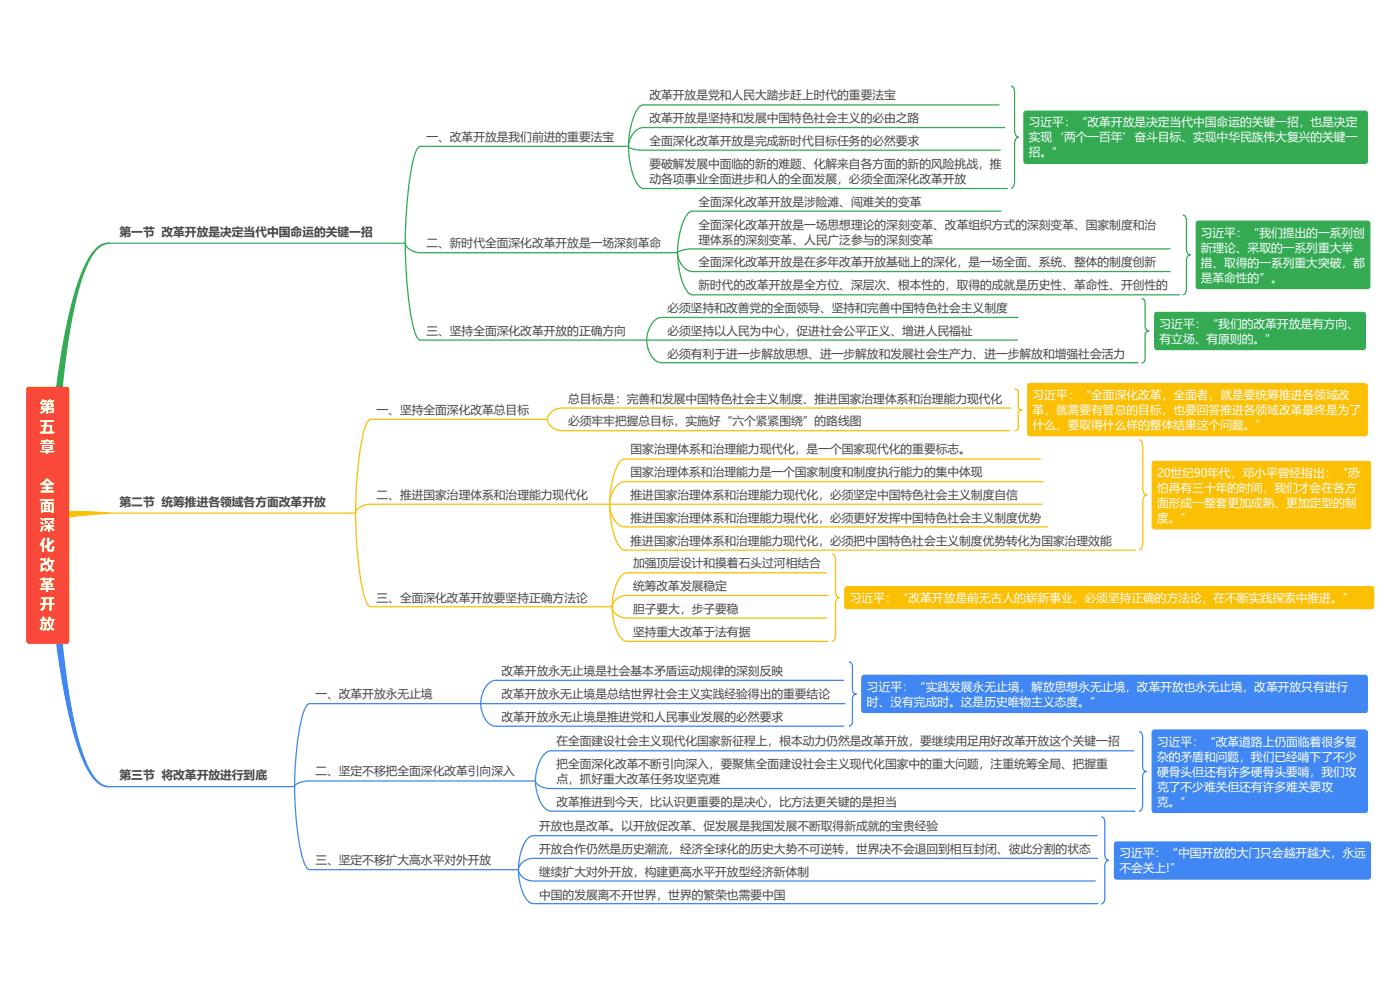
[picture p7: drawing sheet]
<svg xmlns="http://www.w3.org/2000/svg" width="420mm" height="297mm" viewBox="0 0 420 297" stroke-linecap="round" stroke-linejoin="round" font-family="sans-serif">
<path d="M303.4 25.8a1.84 1.84 0 0 1 1.1 2v11.9a1.58 1.58 0 0 0 1.1 1.5 1.73 1.73 0 0 0-1.1 1.6l-.1 12.3a1.4 1.4 0 0 1-1 1.4M355 64.6a1.31 1.31 0 0 1 1.1 1.5v9.2a1.31 1.31 0 0 0 1.1 1.2 1.41 1.41 0 0 0-1.1 1.3v9.2a1.3 1.3 0 0 1-1.1 1.4M342.6 89.6a1.11 1.11 0 0 1 1.1 1.2v7.5a1.19 1.19 0 0 0 1.1 1 1.26 1.26 0 0 0-1.1 1v7.5a1.12 1.12 0 0 1-1.1 1.1" fill="none" stroke="#34ab52" stroke-width=".38"/>
<path d="M304.5 116.7l.9 .3 .2 .4v4.9a1.09 1.09 0 0 0 1.1 .7l-.5 .1-.6 .5v4.9a.95 .95 0 0 1-1.1 .7M341.9 132a2.02 2.02 0 0 1 1.1 2.1v12.8a1.69 1.69 0 0 0 1.1 1.6 1.85 1.85 0 0 0-1.1 1.8l-.1 13.2a1.5 1.5 0 0 1-1.1 1.5M249.7 166.2a1.42 1.42 0 0 1 1.1 1.7v10.1a1.39 1.39 0 0 0 1.1 1.3 1.51 1.51 0 0 0-1.1 1.4l-.1 10.2a1.4 1.4 0 0 1-1.1 1.5" fill="none" stroke="#fbbf04" stroke-width=".38"/>
<path d="M254.7 198.6a1.11 1.11 0 0 1 1.1 1.2l.1 7.5a1.19 1.19 0 0 0 1.1 .9 1.26 1.26 0 0 0-1.2 1.1v7.5a1.12 1.12 0 0 1-1.1 1.1M341.8 219.6a1.31 1.31 0 0 1 1.1 1.5v9.2a1.31 1.31 0 0 0 1.2 1.2 1.41 1.41 0 0 0-1.2 1.3v9.2a1.3 1.3 0 0 1-1.1 1.4M330.5 245.1a1.42 1.42 0 0 1 1.1 1.6v10.2a1.39 1.39 0 0 0 1.1 1.2 1.51 1.51 0 0 0-1.1 1.4v10.2a1.4 1.4 0 0 1-1.1 1.5" fill="none" stroke="#4087f3" stroke-width=".38"/>
<path d="M28.7 74.7l1.9-1.4 1-.3h1.1a8.4 8.4 0 0 0-6.1 5.5l-2.4 6.1-2.1 8.2-1.9 10.7-1.5 12.5a.94 .94 0 0 1-1 1.2 .94 .94 0 0 1-.7-1.4l2.4-15.1 2.8-11.9 1.5-4.8 1.6-4 1.8-3.2z" fill-rule="evenodd" fill="#34ab52"/>
<path d="M28.7 74.7l1.9-1.4 1-.3h1.1a8.4 8.4 0 0 0-6.1 5.5l-2.4 6.1-2.1 8.2-1.9 10.7-1.5 12.5a.94 .94 0 0 1-1 1.2 .94 .94 0 0 1-.7-1.4l2.4-15.1 2.8-11.9 1.5-4.8 1.6-4 1.8-3.2z" fill="none" stroke="#34ab52" stroke-width=".3"/>
<path d="M126.2 43.9a3.2 3.2 0 0 0-1.8 2.6 111.2 111.2 0 0 0-2.8 26.5h-2.1M126.2 75.8a4.3 4.3 0 0 1-4.6-2.8 115.6 115.6 0 0 0 2.8 26.5 3.2 3.2 0 0 0 1.8 2.5" fill="none" stroke="#34ab52" stroke-width=".38"/>
<path d="M19.7 153.8l.7-.3h3l9.3 .4-11.8 1.2a.92 .92 0 0 1-1.2-.2 .92 .92 0 0 1 0-1.1z" fill-rule="evenodd" fill="#fbbf04"/>
<path d="M19.7 153.8l.7-.3h3l9.3 .4-11.8 1.2a.92 .92 0 0 1-1.2-.2 .92 .92 0 0 1 0-1.1z" fill="none" stroke="#fbbf04" stroke-width=".3"/>
<path d="M111.2 125.8a3.1 3.1 0 0 0-1.7 2.5 103.3 103.3 0 0 0-2.8 25.6h-2.1M111.2 151.3a4.2 4.2 0 0 0-4.5 2.6 108.3 108.3 0 0 0 2.8 25.7 3.1 3.1 0 0 0 1.7 2.5" fill="none" stroke="#fbbf04" stroke-width=".38"/>
<path d="M17.1 192.3a.91 .91 0 0 1 1.2-.2 .91 .91 0 0 1 .4 1.1l1.5 12.5 1.9 10.3 2.1 8.3 2.4 6.1a9.5 9.5 0 0 0 5.2 5.4l.9 .2a6.6 6.6 0 0 1-5.7-3.9l-1.6-3-1.4-3.3-2.8-9.2-2.7-13.4-1.5-10.1z" fill-rule="evenodd" fill="#4087f3"/>
<path d="M17.1 192.3a.91 .91 0 0 1 1.2-.2 .91 .91 0 0 1 .4 1.1l1.5 12.5 1.9 10.3 2.1 8.3 2.4 6.1a9.5 9.5 0 0 0 5.2 5.4l.9 .2a6.6 6.6 0 0 1-5.7-3.9l-1.6-3-1.4-3.3-2.8-9.2-2.7-13.4-1.5-10.1z" fill="none" stroke="#4087f3" stroke-width=".3"/>
<path d="M92.9 211.1a3.1 3.1 0 0 0-1.8 2.5 85.9 85.9 0 0 0-2.7 22.4h-2.1M148.8 204.1a4.9 4.9 0 0 0-4.1 4.3l-.4 2.7h-2.1M148.8 211.1h-4.4a7.1 7.1 0 0 0 3.6 6.7l.8 .1M92.9 234.3a4.6 4.6 0 0 0-4.5 1.7 85.9 85.9 0 0 0 2.7 22.4 3.1 3.1 0 0 0 1.8 2.5M165.4 225.3a4.8 4.8 0 0 0-3.6 3.6l-.7 2.1-.4 3.3h-2.1M165.4 236.6a4.4 4.4 0 0 1-4.7-2.3 12.3 12.3 0 0 0 3.3 8.6l1.4 .5M160.1 257.5a4.3 4.3 0 0 0-4.5 3.4M160.1 250.7a5 5 0 0 0-3.5 4.1l-.6 2.5-.4 3.6h-2.1M155.6 260.9a4.3 4.3 0 0 0 4.5 3.4M155.6 260.9a16.4 16.4 0 0 0 2.5 9l1.3 1.1 .7 .1" fill="none" stroke="#4087f3" stroke-width=".38"/>
<path d="M193.1 31.5a3.2 3.2 0 0 0-2.3 2.1 25.8 25.8 0 0 0-2.2 10.3h-2.1M193.1 38.3a5.6 5.6 0 0 0-4.5 5.6M188.6 43.9a4.1 4.1 0 0 0 3.5 1.1l1 .1M188.6 43.9a24.4 24.4 0 0 0 2.7 11.4l1.2 1.1 .6 .2M203.3 75.8a6.2 6.2 0 0 0 3.7 5.6l.9 .1M203.3 75.8a24.4 24.4 0 0 0 2.7 11.4l1.2 1.1 .7 .2M207.9 63.4a3.2 3.2 0 0 0-2.4 2.1 25.8 25.8 0 0 0-2.2 10.3h-2M207.9 74.7l-2.9 .3-1.2 .4-.5 .4M198.6 95.2a5.6 5.6 0 0 0-4.3 5.1l-.2 1.7h-2.1M198.6 102h-4.4a6.9 6.9 0 0 0 3.6 6.7l.8 .1" fill="none" stroke="#34ab52" stroke-width=".38"/>
<path d="M164.3 125.8a4.3 4.3 0 0 0 4.5 3.4M168.8 122.4a4.3 4.3 0 0 0-4.5 3.4h-2.1M187.5 137.7a2.97 2.97 0 0 0-2.2 2 28.6 28.6 0 0 0-2.3 11.6h-2.1M183 151.3h4.5M183 151.3a7.5 7.5 0 0 0 3.7 6.7l.8 .1M183 151.3a27.3 27.3 0 0 0 2.8 12.6l1.1 1 .6 .2M187.5 144.5a5.1 5.1 0 0 0-4.1 4.2l-.4 2.6M188.2 171.9a5 5 0 0 0-3.5 4.1l-.6 2.5-.4 3.6h-2.1M188.2 178.7a4.3 4.3 0 0 0-4.5 3.4M183.7 182.1a4.1 4.1 0 0 0 4.5 3.4M183.7 182.1a17.1 17.1 0 0 0 2.5 9.1l1.3 1.1 .7 .1" fill="none" stroke="#fbbf04" stroke-width=".38"/>
<path d="M8.2 116.4l.6-.2h11.1a.69 .69 0 0 1 .8 .8v75.2l-.3 .6-.5 .2h-11.1a.69 .69 0 0 1-.8-.8v-75.2z" fill-rule="evenodd" fill="#fa493a"/>
<path d="M8.2 116.4l.6-.2h11.1a.69 .69 0 0 1 .8 .8v75.2l-.3 .6-.5 .2h-11.1a.69 .69 0 0 1-.8-.8v-75.2z" fill="none" stroke="#fa493a" stroke-width=".38"/>
<path d="M193.1 31.5h106.8M193.1 38.3h108.5M126.2 43.9h60.3M193.1 45.1h107.2M193.1 56.6h109.3M32.6 73h86.9M126.2 75.8h75.1M126.2 102h65.8" fill="none" stroke="#34ab52" stroke-width=".38"/>
<path d="M111.2 125.8h51M32.6 153.9h72M111.2 151.3h69.7M111.2 182.1h70.4" fill="none" stroke="#fbbf04" stroke-width=".38"/>
<path d="M92.9 211.1h49.3M32.6 236h53.7M92.9 234.3h65.7M92.9 260.9h60.6" fill="none" stroke="#4087f3" stroke-width=".38"/>
<path d="M307.5 33.5l.6-.1h101.5a.62 .62 0 0 1 .7 .7v14.2a.62 .62 0 0 1-.7 .7h-101.5a.69 .69 0 0 1-.8-.7v-14.2z" fill-rule="evenodd" fill="#34ab52"/>
<path d="M307.5 33.5l.6-.1h101.5a.62 .62 0 0 1 .7 .7v14.2a.62 .62 0 0 1-.7 .7h-101.5a.69 .69 0 0 1-.8-.7v-14.2zM207.9 63.4h92.6M207.9 74.7h143.4M207.9 81.5h143.4M207.9 88.5h146.2" fill="none" stroke="#34ab52" stroke-width=".38"/>
<path d="M359.2 66.5l.6-.1h50.5a.69 .69 0 0 1 .8 .7v18.7a.69 .69 0 0 1-.8 .8h-50.5a.62 .62 0 0 1-.8-.8v-18.7z" fill-rule="evenodd" fill="#34ab52"/>
<path d="M359.2 66.5l.6-.1h50.5a.69 .69 0 0 1 .8 .7v18.7a.69 .69 0 0 1-.8 .8h-50.5a.62 .62 0 0 1-.8-.8v-18.7zM198.6 95.2h107M198.6 102h106.8M198.6 108.8h143.1" fill="none" stroke="#34ab52" stroke-width=".38"/>
<path d="M346.7 93.9l.6-.2h61.7a.62 .62 0 0 1 .8 .8v9.6a.69 .69 0 0 1-.8 .8h-61.7a.69 .69 0 0 1-.7-.8v-9.6z" fill-rule="evenodd" fill="#34ab52"/>
<path d="M346.7 93.9l.6-.2h61.7a.62 .62 0 0 1 .8 .8v9.6a.69 .69 0 0 1-.8 .8h-61.7a.69 .69 0 0 1-.7-.8v-9.6z" fill="none" stroke="#34ab52" stroke-width=".38"/>
<path d="M168.8 122.4h134.7M168.8 129.2h134.4" fill="none" stroke="#fbbf04" stroke-width=".38"/>
<path d="M308.6 115.3l.6-.2h100.4l.5 .2 .2 .5v14.2a.69 .69 0 0 1-.7 .7h-100.4a.62 .62 0 0 1-.8-.7v-14.2z" fill-rule="evenodd" fill="#fbbf04"/>
<path d="M308.6 115.3l.6-.2h100.4l.5 .2 .2 .5v14.2a.69 .69 0 0 1-.7 .7h-100.4a.62 .62 0 0 1-.8-.7v-14.2zM187.5 137.7h124.9M187.5 144.5h125.7M187.5 151.3h125.3M187.5 158.1h127M187.5 165.1h153.4M188.2 171.9h59.9M188.2 178.7h60.4M188.2 185.5h60M188.2 192.4h60.4" fill="none" stroke="#fbbf04" stroke-width=".38"/>
<path d="M253.8 176.2l.5-.2h157.2a.62 .62 0 0 1 .7 .8v5.1a.62 .62 0 0 1-.7 .7h-157.2a.69 .69 0 0 1-.8-.7v-5.1z" fill-rule="evenodd" fill="#fbbf04"/>
<path d="M253.8 176.2l.5-.2h157.2a.62 .62 0 0 1 .7 .8v5.1a.62 .62 0 0 1-.7 .7h-157.2a.69 .69 0 0 1-.8-.7v-5.1z" fill="none" stroke="#fbbf04" stroke-width=".38"/>
<path d="M346 138.6l.6-.1h63.9a.62 .62 0 0 1 .8 .7v18.7a.69 .69 0 0 1-.8 .8h-63.9a.69 .69 0 0 1-.8-.8v-18.7z" fill-rule="evenodd" fill="#fbbf04"/>
<path d="M346 138.6l.6-.1h63.9a.62 .62 0 0 1 .8 .7v18.7a.69 .69 0 0 1-.8 .8h-63.9a.69 .69 0 0 1-.8-.8v-18.7z" fill="none" stroke="#fbbf04" stroke-width=".38"/>
<path d="M148.8 204.1h104.5M148.8 211.1h104.9M148.8 217.9h104.5" fill="none" stroke="#4087f3" stroke-width=".38"/>
<path d="M258.9 202.9l.5-.3h150.2a.69 .69 0 0 1 .7 .8v9.6a.62 .62 0 0 1-.7 .8h-150.2a.69 .69 0 0 1-.8-.8v-9.6z" fill-rule="evenodd" fill="#4087f3"/>
<path d="M258.9 202.9l.5-.3h150.2a.69 .69 0 0 1 .7 .8v9.6a.62 .62 0 0 1-.7 .8h-150.2a.69 .69 0 0 1-.8-.8v-9.6zM165.4 225.3h174.9M165.4 236.6h175.5M165.4 243.4h175.3" fill="none" stroke="#4087f3" stroke-width=".38"/>
<path d="M346 219.3l.6-.3h63a.69 .69 0 0 1 .7 .8v23.2a.62 .62 0 0 1-.7 .8h-63a.62 .62 0 0 1-.8-.8v-23.2z" fill-rule="evenodd" fill="#4087f3"/>
<path d="M346 219.3l.6-.3h63a.69 .69 0 0 1 .7 .8v23.2a.62 .62 0 0 1-.7 .8h-63a.62 .62 0 0 1-.8-.8v-23.2zM160.1 257.5h169.5M160.1 250.7h169.3M160.1 264.3h168.7M160.1 271.1h169.5" fill="none" stroke="#4087f3" stroke-width=".38"/>
<path d="M334.6 252.8l.6-.2h75.3a.62 .62 0 0 1 .8 .8v9.6a.69 .69 0 0 1-.8 .8h-75.3a.69 .69 0 0 1-.7-.8v-9.6z" fill-rule="evenodd" fill="#4087f3"/>
<path d="M334.6 252.8l.6-.2h75.3a.62 .62 0 0 1 .8 .8v9.6a.69 .69 0 0 1-.8 .8h-75.3a.69 .69 0 0 1-.7-.8v-9.6z" fill="none" stroke="#4087f3" stroke-width=".38"/>
<g font-size="4.5" fill="#fff">
<text x="12" y="123.7">第</text>
<text x="12" y="129.6">五</text>
<text x="12" y="135.5">章</text>
<text x="12" y="147.3">全</text>
<text x="12" y="153.2">面</text>
<text x="12" y="159.2">深</text>
<text x="12" y="165.1">化</text>
<text x="12" y="171">改</text>
<text x="12" y="176.9">革</text>
<text x="12" y="182.8">开</text>
<text x="12" y="188.7">放</text>
</g>
<g font-size="3.5" fill="#454545">
<text x="194.9" y="29.8">改革开放是党和人民大踏步赶上时代的重要法宝</text>
<text x="194.9" y="36.8">改革开放是坚持和发展中国特色社会主义的必由之路</text>
<text x="128" y="42.4">一、改革开放是我们前进的重要法宝</text>
<text x="194.9" y="43.5">全面深化改革开放是完成新时代目标任务的必然要求</text>
<text x="194.9" y="50.3">要破解发展中面临的新的难题、化解来自各方面的新的风险挑战，推</text>
<text x="194.9" y="54.9">动各项事业全面进步和人的全面发展，必须全面深化改革开放</text>
<text x="209.6" y="61.8">全面深化改革开放是涉险滩、闯难关的变革</text>
<text x="35.9" y="70.8">第一节 改革开放是决定当代中国命运的关键一招</text>
<text x="209.6" y="68.6">全面深化改革开放是一场思想理论的深刻变革、改革组织方式的深刻变革、国家制度和治</text>
<text x="128" y="74.2">二、新时代全面深化改革开放是一场深刻革命</text>
<text x="209.6" y="73.1">理体系的深刻变革、人民广泛参与的深刻变革</text>
<text x="209.6" y="79.9">全面深化改革开放是在多年改革开放基础上的深化，是一场全面、系统、整体的制度创新</text>
<text x="209.6" y="86.8">新时代的改革开放是全方位、深层次、根本性的，取得的成就是历史性、革命性、开创性的</text>
<text x="200.3" y="93.6">必须坚持和改善党的全面领导、坚持和完善中国特色社会主义制度</text>
<text x="128" y="100.5">三、坚持全面深化改革开放的正确方向</text>
<text x="200.3" y="100.5">必须坚持以人民为中心，促进社会公平正义、增进人民福祉</text>
<text x="200.3" y="107.3">必须有利于进一步解放思想、进一步解放和发展社会生产力、进一步解放和增强社会活力</text>
<text x="113" y="124.2">一、坚持全面深化改革总目标</text>
<text x="170.5" y="120.8">总目标是：完善和发展中国特色社会主义制度、推进国家治理体系和治理能力现代化</text>
<text x="170.5" y="127.6">必须牢牢把握总目标，实施好“六个紧紧围绕”的路线图</text>
<text x="189.2" y="136">国家治理体系和治理能力现代化，是一个国家现代化的重要标志。</text>
<text x="189.2" y="142.9">国家治理体系和治理能力是一个国家制度和制度执行能力的集中体现</text>
<text x="113" y="149.7">二、推进国家治理体系和治理能力现代化</text>
<text x="189.2" y="149.7">推进国家治理体系和治理能力现代化，必须坚定中国特色社会主义制度自信</text>
<text x="35.9" y="151.7">第二节 统筹推进各领域各方面改革开放</text>
<text x="189.2" y="156.5">推进国家治理体系和治理能力現代化，必须更好发挥中国特色社会主义制度优势</text>
<text x="189.2" y="163.4">推进国家治理体系和治理能力现代化，必须把中国特色社会主义制度优势转化为国家治理效能</text>
<text x="190" y="170.2">加强顶层设计和摸着石头过河相结合</text>
<text x="190" y="177.1">统筹改革发展稳定</text>
<text x="113" y="180.5">三、全面深化改革开放要坚持正确方法论</text>
<text x="190" y="183.9">胆子要大，步子要稳</text>
<text x="190" y="190.7">坚持重大改革于法有据</text>
<text x="150.5" y="202.6">改革开放永无止境是社会基本矛盾运动规律的深刻反映</text>
<text x="94.6" y="209.5">一、改革开放永无止境</text>
<text x="150.5" y="209.5">改革开放永无止境是总结世界社会主义实践经验得出的重要结论</text>
<text x="150.5" y="216.3">改革开放永无止境是推进党和人民事业发展的必然要求</text>
<text x="167" y="223.6">在全面建设社会主义现代化国家新征程上，根本动力仍然是改革开放，要继续用足用好改革开放这个关键一招</text>
<text x="35.9" y="233.8">第三节 将改革开放进行到底</text>
<text x="94.6" y="232.6">二、坚定不移把全面深化改革引向深入</text>
<text x="167" y="230.4">把全面深化改革不断引向深入，要聚焦全面建设社会主义现代化国家中的重大问题，注重统筹全局、把握重</text>
<text x="167" y="234.9">点，抓好重大改革任务攻坚克难</text>
<text x="167" y="241.8">改革推进到今天，比认识更重要的是决心，比方法更关键的是担当</text>
<text x="161.8" y="249.1">开放也是改革。以开放促改革、促发展是我国发展不断取得新成就的宝贵经验</text>
<text x="161.8" y="255.9">开放合作仍然是历史潮流，经济全球化的历史大势不可逆转，世界决不会退回到相互封闭、彼此分割的状态</text>
<text x="94.6" y="259.3">三、坚定不移扩大高水平对外开放</text>
<text x="161.8" y="262.8">继续扩大对外开放，构建更高水平开放型经济新体制</text>
<text x="161.8" y="269.6">中国的发展离不开世界，世界的繁荣也需要中国</text>
</g>
<g font-size="3.5" fill="#fff">
<text x="308.8" y="37.9">习近平：“改革开放是决定当代中国命运的关键一招，也是决定</text>
<text x="308.8" y="42.4">实现‘两个一百年’奋斗目标、实现中华民族伟大复兴的关键一</text>
<text x="308.8" y="46.9">招。”</text>
<text x="360.3" y="71">习近平：“我们提出的一系列创</text>
<text x="360.3" y="75.5">新理论、采取的一系列重大举</text>
<text x="360.3" y="80">措、取得的一系列重大突破，都</text>
<text x="360.3" y="84.6">是革命性的”。</text>
<text x="348" y="98.3">习近平：“我们的改革开放是有方向、</text>
<text x="348" y="102.8">有立场、有原则的。”</text>
<text x="309.9" y="119.7">习近平：“全面深化改革，全面者，就是要统筹推进各领域改</text>
<text x="309.9" y="124.2">革，就需要有管总的目标，也要回答推进各领域改革最终是为了</text>
<text x="309.9" y="128.7">什么、要取得什么样的整体结果这个问题。”</text>
<text x="347.3" y="143.1">20世纪90年代，邓小平曾经指出：“恐</text>
<text x="347.3" y="147.6">怕再有三十年的时间，我们才会在各方</text>
<text x="347.3" y="152.1">面形成一整套更加成熟、更加定型的制</text>
<text x="347.3" y="156.6">度。”</text>
<text x="255" y="180.5">习近平：“改革开放是前无古人的崭新事业，必须坚持正确的方法论，在不断实践探索中推进。”</text>
<text x="260.2" y="207.2">习近平：“实践发展永无止境，解放思想永无止境，改革开放也永无止境，改革开放只有进行</text>
<text x="260.2" y="211.7">时、没有完成时。这是历史唯物主义态度。”</text>
<text x="347.3" y="223.7">习近平：“改革道路上仍面临着很多复</text>
<text x="347.3" y="228.2">杂的矛盾和问题，我们已经啃下了不少</text>
<text x="347.3" y="232.8">硬骨头但还有许多硬骨头要啃，我们攻</text>
<text x="347.3" y="237.3">克了不少难关但还有许多难关要攻</text>
<text x="347.3" y="241.8">克。”</text>
<text x="335.9" y="257.2">习近平：“中国开放的大门只会越开越大，永远</text>
<text x="335.9" y="261.7">不会关上!”</text>
</g>
</svg>
